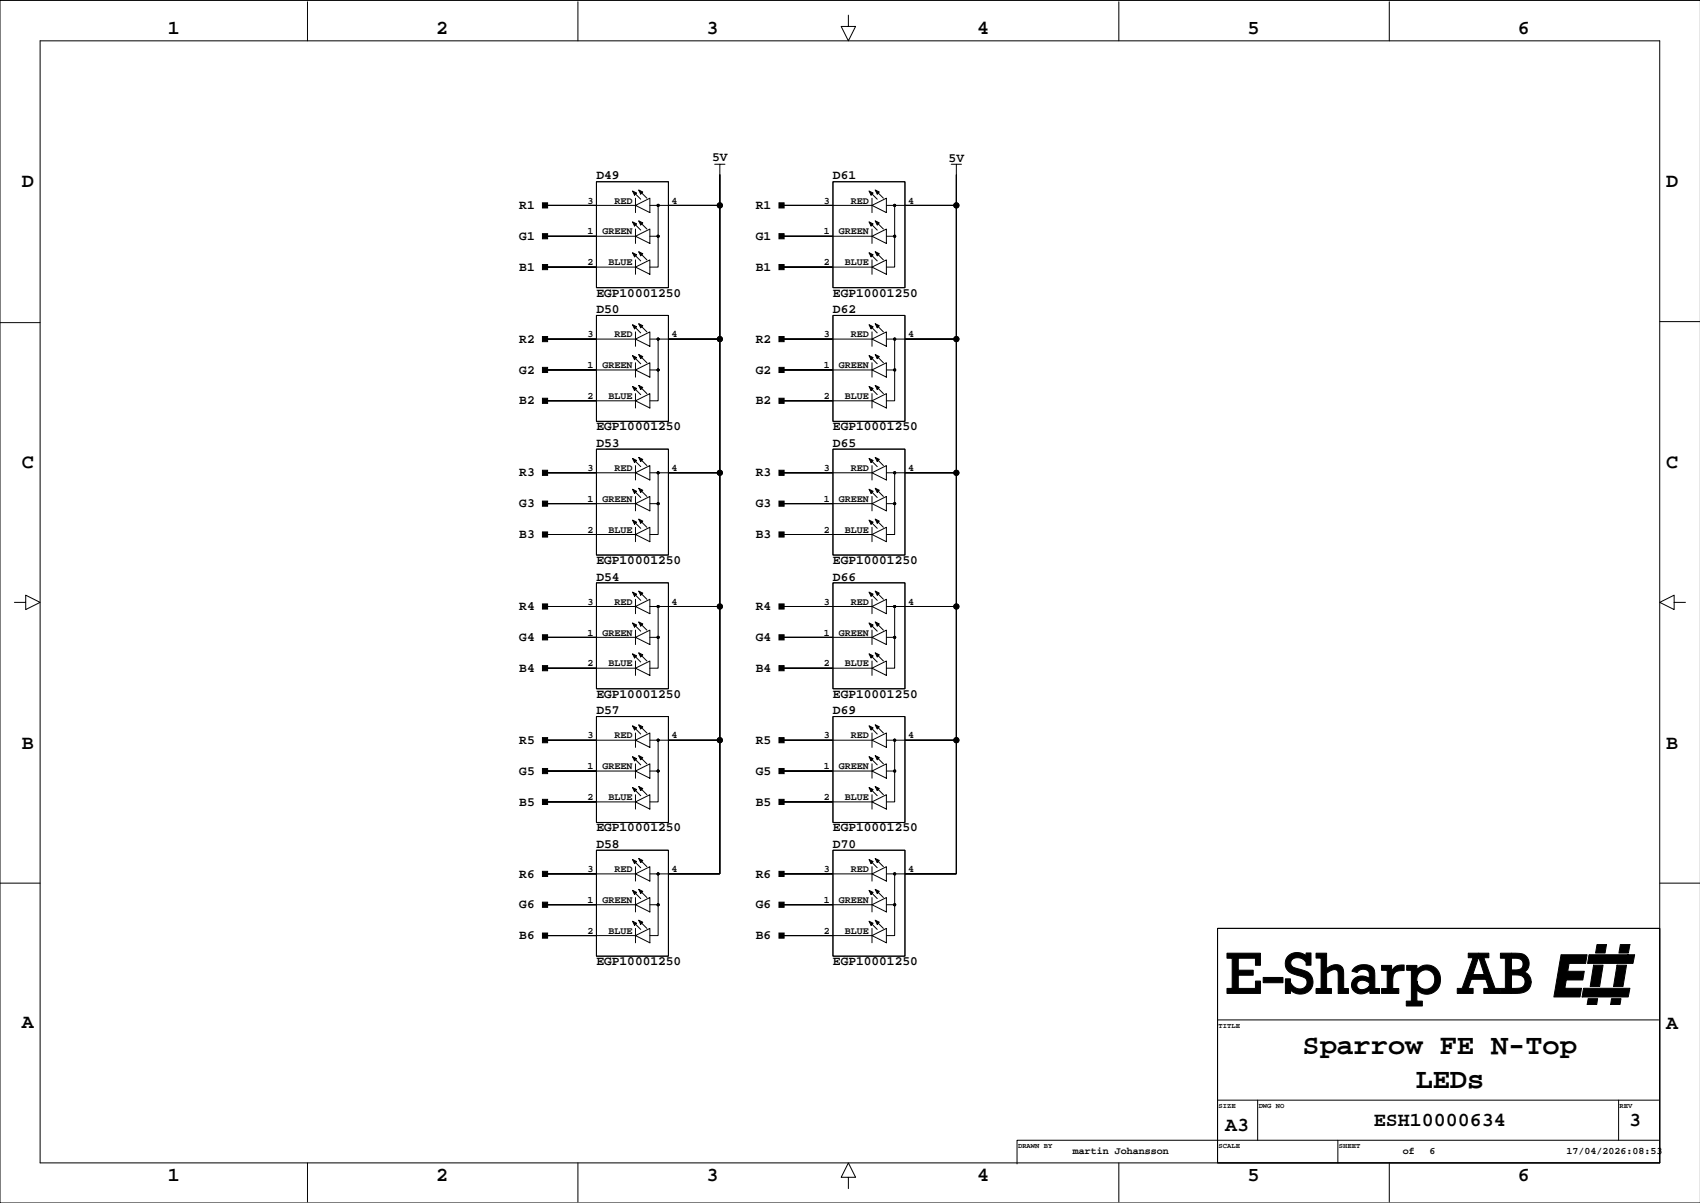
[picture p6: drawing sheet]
<svg xmlns="http://www.w3.org/2000/svg" width="420mm" height="297mm" viewBox="0 0 420 297" stroke-linecap="round" stroke-linejoin="round" font-family="sans-serif">
<g fill="none" stroke="#000" stroke-width=".25">
<path d="M9.9 10.1h400v277h-400zM75.9 .4v9.7M142.7 .4v9.7M209.5 3.7v2.8h1.8l-1.8 3.6-1.8-3.6h1.8M276.3 .4v9.7M343.1 .4v9.7M419.9 .1h-419.9v296.9h419.9M134.6 58.3h22.3M134.6 50.7h22.3M147.3 44.9h17.8v26.1h-17.8zM156.9 58.3l3.6-1.7v3.5zM156.9 50.7l3.6-1.8v3.6z"/>
<path d="M156.9 48.9v3.6M156.9 56.6v3.5M157 55.5l1.2 1.3M157 47.9l1.2 1.3M158.5 55.3l1.2 1.3M158.5 47.7l1.2 1.2M160.5 58.3h2M160.5 50.7h17.3M162.5 50.7v15.3h-2M176.5 40.6h1.3M177.8 43.1h.1M179 40.6h-1.2v175.2h-17.3"/>
<path d="M193 58.3h22.3M193 50.7h22.3M205.7 44.9h17.8v26.1h-17.8zM215.3 58.3l3.6-1.7v3.5zM215.3 50.7l3.6-1.8v3.6zM215.3 48.9v3.6M215.3 56.6v3.5M215.4 55.5l1.2 1.3M215.4 47.9l1.2 1.3M216.9 55.3l1.3 1.3M216.9 47.7l1.3 1.2M218.9 58.3h2"/>
<path d="M218.9 50.7h17.3M220.9 50.7v15.3h-2M234.9 40.6h1.3M236.2 43.1h.1M237.4 40.6h-1.2v175.2h-17.3M0 79.7h9.9M134.6 66h22.3M147.3 77.9h17.8v26.1h-17.8zM156.9 66l3.6-1.8v3.5zM156.9 64.2v3.5M157 63.2l1.2 1.2M158.5 62.9l1.2 1.3"/>
<path d="M193 66h22.3M205.7 77.9h17.8v26.1h-17.8zM215.3 66l3.6-1.8v3.5zM215.3 64.2v3.5M215.4 63.2l1.2 1.2M216.9 62.9l1.3 1.3M409.9 79.4h9.9M134.6 91.3h22.3M134.6 83.7h22.3M134.6 99h22.3M156.9 99l3.6-1.8v3.5zM156.9 91.3l3.6-1.7v3.5z"/>
<path d="M156.9 83.7l3.6-1.7v3.5zM156.9 82v3.5M156.9 89.6v3.5M156.9 97.2v3.5M157 96.2l1.2 1.2M157 88.6l1.2 1.2M157 80.9l1.2 1.3M158.5 95.9l1.2 1.3M158.5 88.3l1.2 1.3M158.5 80.7l1.2 1.3M160.5 91.3h2M160.5 83.7h17.3"/>
<path d="M162.5 83.7v15.3h-2M193 91.3h22.3M193 83.7h22.3M193 99h22.3M215.3 99l3.6-1.8v3.5zM215.3 91.3l3.6-1.7v3.5zM215.3 83.7l3.6-1.7v3.5zM215.3 82v3.5M215.3 89.6v3.5M215.3 97.2v3.5M215.4 96.2l1.2 1.2M215.4 88.6l1.2 1.2"/>
<path d="M215.4 80.9l1.2 1.3M216.9 95.9l1.3 1.3M216.9 88.3l1.3 1.3M216.9 80.7l1.3 1.3M218.9 91.3h2M218.9 83.7h17.3M220.9 83.7v15.3h-2M134.6 116.7h22.3M147.3 110.9h17.8v26.2h-17.8zM156.9 116.7l3.6-1.7v3.5zM156.9 115v3.5M157 113.9l1.2 1.3"/>
<path d="M158.5 113.7l1.2 1.3M160.5 116.7h17.3M162.5 116.7v15.3h-2M193 116.7h22.3M205.7 110.9h17.8v26.2h-17.8zM215.3 116.7l3.6-1.7v3.5zM215.3 115v3.5M215.4 113.9l1.2 1.3M216.9 113.7l1.3 1.3M218.9 116.7h17.3M220.9 116.7v15.3h-2M134.6 124.4h22.3"/>
<path d="M134.6 132h22.3M156.9 132l3.6-1.8v3.6zM156.9 124.4l3.6-1.8v3.5zM156.9 122.6v3.5M156.9 130.2v3.6M157 129.2l1.2 1.3M157 121.6l1.2 1.2M158.5 128.9l1.2 1.3M158.5 121.3l1.2 1.3M160.5 124.4h2M193 124.4h22.3M193 132h22.3"/>
<path d="M215.3 132l3.6-1.8v3.6zM215.3 124.4l3.6-1.8v3.5zM215.3 122.6v3.5M215.3 130.2v3.6M215.4 129.2l1.2 1.3M215.4 121.6l1.2 1.2M216.9 128.9l1.3 1.3M216.9 121.3l1.3 1.3M218.9 124.4h2M3.6 148.7h2.7v-1.7l3.6 1.7-3.6 1.8v-1.8M134.6 157.4h22.3M134.6 149.8h22.3"/>
<path d="M147.3 143.9h17.8v26.2h-17.8zM156.9 157.4l3.6-1.8v3.5zM156.9 149.8l3.6-1.8v3.5zM156.9 148v3.5M156.9 155.6v3.5M157 154.6l1.2 1.2M157 147l1.2 1.2M158.5 154.3l1.2 1.3M158.5 146.7l1.2 1.3M160.5 157.4h2M160.5 149.8h17.3M162.5 149.8v15.2h-2"/>
<path d="M193 157.4h22.3M193 149.8h22.3M205.7 143.9h17.8v26.2h-17.8zM215.3 157.4l3.6-1.8v3.5zM215.3 149.8l3.6-1.8v3.5zM215.3 148v3.5M215.3 155.6v3.5M215.4 154.6l1.2 1.2M215.4 147l1.2 1.2M216.9 154.3l1.3 1.3M216.9 146.7l1.3 1.3M218.9 157.4h2"/>
<path d="M218.9 149.8h17.3M220.9 149.8v15.2h-2M413.4 148.7v-1.7l-3.5 1.7 3.5 1.8v-1.8h2.8M134.6 165h22.3M147.3 176.9h17.8v26.2h-17.8zM156.9 165l3.6-1.8v3.6zM156.9 163.2v3.6M157 162.2l1.2 1.3M157 180l1.2 1.2M158.5 161.9l1.2 1.3M158.5 179.7l1.2 1.3M193 165h22.3"/>
<path d="M205.7 176.9h17.8v26.2h-17.8zM215.3 165l3.6-1.8v3.6zM215.3 163.2v3.6M215.4 162.2l1.2 1.3M215.4 180l1.2 1.2M216.9 161.9l1.3 1.3M216.9 179.7l1.3 1.3M134.6 190.4h22.3M134.6 182.8h22.3M134.6 198h22.3M156.9 198l3.6-1.8v3.6zM156.9 190.4l3.6-1.8v3.6z"/>
<path d="M156.9 182.8l3.6-1.8v3.5zM156.9 181v3.5M156.9 188.6v3.6M156.9 196.2v3.6M157 195.2l1.2 1.3M157 187.6l1.2 1.3M158.5 195l1.2 1.2M158.5 187.3l1.2 1.3M160.5 190.4h2M160.5 182.8h17.3M162.5 182.8v15.2h-2M193 190.4h22.3"/>
<path d="M193 182.8h22.3M193 198h22.3M215.3 198l3.6-1.8v3.6zM215.3 190.4l3.6-1.8v3.6zM215.3 182.8l3.6-1.8v3.5zM215.3 181v3.5M215.3 188.6v3.6M215.3 196.2v3.6M215.4 195.2l1.2 1.3M215.4 187.6l1.2 1.3M216.9 195l1.3 1.2M216.9 187.3l1.3 1.3"/>
<path d="M218.9 190.4h2M218.9 182.8h17.3M220.9 182.8v15.2h-2M0 218.1h9.9M134.6 215.8h22.3M147.3 209.9h17.8v26.2h-17.8zM156.9 215.8l3.6-1.8v3.6zM156.9 214v3.6M157 213l1.2 1.3M158.5 212.7l1.2 1.3M162.5 215.8v15.2h-2M193 215.8h22.3"/>
<path d="M205.7 209.9h17.8v26.2h-17.8zM215.3 215.8l3.6-1.8v3.6zM215.3 214v3.6M215.4 213l1.2 1.3M216.9 212.7l1.3 1.3M220.9 215.8v15.2h-2M409.9 218.1h9.9M134.6 223.4h22.3M134.6 231h22.3M156.9 231l3.6-1.8v3.6zM156.9 223.4l3.6-1.8v3.6zM156.9 221.6v3.6"/>
<path d="M156.9 229.2v3.6M157 228.2l1.2 1.3M157 220.6l1.2 1.3M158.5 228l1.2 1.2M158.5 220.3l1.2 1.3M160.5 223.4h2M193 223.4h22.3M193 231h22.3M215.3 231l3.6-1.8v3.6zM215.3 223.4l3.6-1.8v3.6zM215.3 221.6v3.6M215.3 229.2v3.6"/>
<path d="M215.4 228.2l1.2 1.3M215.4 220.6l1.2 1.3M216.9 228l1.3 1.2M216.9 220.3l1.3 1.3M218.9 223.4h2M300.7 229.2h109.2v57.9h-109.2zM300.7 251.8h108.9M300.7 271.6h108.9M310.6 271.6v9.9M399.7 271.6v9.9M75.9 287.1v9.7M142.7 287.1v9.7"/>
<path d="M209.5 290.7h1.8l-1.8-3.6-1.8 3.6h1.8v2.8M276.3 287.1v9.7M330.4 281.5v5.6M343.1 287.1v9.7M409.6 281.5h-158.5v5.9"/>
<circle cx="162.5" cy="58.3" r=".25"/>
<circle cx="162.5" cy="50.7" r=".25"/>
<circle cx="177.8" cy="50.7" r=".63"/>
<circle cx="220.9" cy="58.3" r=".25"/>
<circle cx="220.9" cy="50.7" r=".25"/>
<circle cx="236.2" cy="50.7" r=".63"/>
<circle cx="162.5" cy="83.7" r=".25"/>
<circle cx="162.5" cy="91.3" r=".25"/>
<circle cx="177.8" cy="83.7" r=".63"/>
<circle cx="220.9" cy="83.7" r=".25"/>
<circle cx="220.9" cy="91.3" r=".25"/>
<circle cx="236.2" cy="83.7" r=".63"/>
<circle cx="162.5" cy="116.7" r=".25"/>
<circle cx="177.8" cy="116.7" r=".63"/>
<circle cx="220.9" cy="116.7" r=".25"/>
<circle cx="236.2" cy="116.7" r=".63"/>
<circle cx="162.5" cy="124.4" r=".25"/>
<circle cx="220.9" cy="124.4" r=".25"/>
<circle cx="162.5" cy="157.4" r=".25"/>
<circle cx="162.5" cy="149.8" r=".25"/>
<circle cx="177.8" cy="149.8" r=".63"/>
<circle cx="220.9" cy="157.4" r=".25"/>
<circle cx="220.9" cy="149.8" r=".25"/>
<circle cx="236.2" cy="149.8" r=".63"/>
<circle cx="162.5" cy="190.4" r=".25"/>
<circle cx="162.5" cy="182.8" r=".25"/>
<circle cx="177.8" cy="182.8" r=".63"/>
<circle cx="220.9" cy="190.4" r=".25"/>
<circle cx="220.9" cy="182.8" r=".25"/>
<circle cx="236.2" cy="182.8" r=".63"/>
<circle cx="162.5" cy="215.8" r=".25"/>
<circle cx="220.9" cy="215.8" r=".25"/>
<circle cx="162.5" cy="223.4" r=".25"/>
<circle cx="220.9" cy="223.4" r=".25"/>
</g>
<g fill="#000" stroke="#000" stroke-width=".25">
<path d="M134 57.7h1.2v1.3h-1.2z" fill-rule="evenodd"/>
<path d="M134 50.1h1.2v1.2h-1.2z" fill-rule="evenodd"/>
<path d="M134.6 58.3h12.7z" fill-rule="evenodd"/>
<path d="M134.6 50.7h12.7z" fill-rule="evenodd"/>
<path d="M156.2 54.8l1 .5-.5 .5z" fill-rule="evenodd"/>
<path d="M156.2 47.2l1 .5-.5 .5z" fill-rule="evenodd"/>
<path d="M157.7 54.5l1 .5-.5 .5z" fill-rule="evenodd"/>
<path d="M157.7 46.9l1 .5-.5 .5z" fill-rule="evenodd"/>
<path d="M165.1 50.7h12.7z" fill-rule="evenodd"/>
<path d="M177.8 50.7v33z" fill-rule="evenodd"/>
<path d="M177.8 43.1v7.6z" fill-rule="evenodd"/>
<path d="M192.4 57.7h1.2v1.3h-1.2z" fill-rule="evenodd"/>
<path d="M192.4 50.1h1.2v1.2h-1.2z" fill-rule="evenodd"/>
<path d="M193 58.3h12.7z" fill-rule="evenodd"/>
<path d="M193 50.7h12.7z" fill-rule="evenodd"/>
<path d="M214.6 54.8l1 .5-.5 .5z" fill-rule="evenodd"/>
<path d="M214.6 47.2l1 .5-.5 .5z" fill-rule="evenodd"/>
<path d="M216.1 54.5l1 .5-.5 .5z" fill-rule="evenodd"/>
<path d="M216.1 46.9l1 .5-.5 .5z" fill-rule="evenodd"/>
<path d="M236.2 43.1v7.6z" fill-rule="evenodd"/>
<path d="M223.5 50.7h12.7z" fill-rule="evenodd"/>
<path d="M236.2 50.7v33z" fill-rule="evenodd"/>
<path d="M134 65.3h1.2v1.3h-1.2z" fill-rule="evenodd"/>
<path d="M134.6 66h12.7z" fill-rule="evenodd"/>
<path d="M156.2 62.4l1 .5-.5 .5z" fill-rule="evenodd"/>
<path d="M157.7 62.1l1 .6-.5 .5z" fill-rule="evenodd"/>
<path d="M192.4 65.3h1.2v1.3h-1.2z" fill-rule="evenodd"/>
<path d="M193 66h12.7z" fill-rule="evenodd"/>
<path d="M214.6 62.4l1 .5-.5 .5z" fill-rule="evenodd"/>
<path d="M216.1 62.1l1 .6-.5 .5z" fill-rule="evenodd"/>
<path d="M134 90.7h1.2v1.3h-1.2z" fill-rule="evenodd"/>
<path d="M134 83.1h1.2v1.3h-1.2z" fill-rule="evenodd"/>
<path d="M134 98.3h1.2v1.3h-1.2z" fill-rule="evenodd"/>
<path d="M134.6 91.3h12.7z" fill-rule="evenodd"/>
<path d="M134.6 83.7h12.7z" fill-rule="evenodd"/>
<path d="M134.6 99h12.7z" fill-rule="evenodd"/>
<path d="M156.2 95.4l1 .5-.5 .5z" fill-rule="evenodd"/>
<path d="M156.2 87.8l1 .5-.5 .5z" fill-rule="evenodd"/>
<path d="M156.2 80.2l1 .5-.5 .5z" fill-rule="evenodd"/>
<path d="M157.7 95.2l1 .5-.5 .5z" fill-rule="evenodd"/>
<path d="M157.7 87.5l1 .5-.5 .6z" fill-rule="evenodd"/>
<path d="M157.7 79.9l1 .5-.5 .5z" fill-rule="evenodd"/>
<path d="M165.1 83.7h12.7z" fill-rule="evenodd"/>
<path d="M177.8 83.7v33z" fill-rule="evenodd"/>
<path d="M192.4 90.7h1.2v1.3h-1.2z" fill-rule="evenodd"/>
<path d="M192.4 83.1h1.2v1.3h-1.2z" fill-rule="evenodd"/>
<path d="M192.4 98.3h1.2v1.3h-1.2z" fill-rule="evenodd"/>
<path d="M193 91.3h12.7z" fill-rule="evenodd"/>
<path d="M193 83.7h12.7z" fill-rule="evenodd"/>
<path d="M193 99h12.7z" fill-rule="evenodd"/>
<path d="M214.6 95.4l1 .5-.5 .5z" fill-rule="evenodd"/>
<path d="M214.6 87.8l1 .5-.5 .5z" fill-rule="evenodd"/>
<path d="M214.6 80.2l1 .5-.5 .5z" fill-rule="evenodd"/>
<path d="M216.1 95.2l1 .5-.5 .5z" fill-rule="evenodd"/>
<path d="M216.1 87.5l1 .5-.5 .6z" fill-rule="evenodd"/>
<path d="M216.1 79.9l1 .5-.5 .5z" fill-rule="evenodd"/>
<path d="M223.5 83.7h12.7z" fill-rule="evenodd"/>
<path d="M236.2 83.7v33z" fill-rule="evenodd"/>
<path d="M134 116.1h1.2v1.3h-1.2z" fill-rule="evenodd"/>
<path d="M134.6 116.7h12.7z" fill-rule="evenodd"/>
<path d="M156.2 113.2l1 .5-.5 .5z" fill-rule="evenodd"/>
<path d="M157.7 112.9l1 .5-.5 .5z" fill-rule="evenodd"/>
<path d="M165.1 116.7h12.7z" fill-rule="evenodd"/>
<path d="M177.8 116.7v33.1z" fill-rule="evenodd"/>
<path d="M192.4 116.1h1.2v1.3h-1.2z" fill-rule="evenodd"/>
<path d="M193 116.7h12.7z" fill-rule="evenodd"/>
<path d="M214.6 113.2l1 .5-.5 .5z" fill-rule="evenodd"/>
<path d="M216.1 112.9l1 .5-.5 .5z" fill-rule="evenodd"/>
<path d="M223.5 116.7h12.7z" fill-rule="evenodd"/>
<path d="M236.2 116.7v33.1z" fill-rule="evenodd"/>
<path d="M134 123.7h1.2v1.3h-1.2z" fill-rule="evenodd"/>
<path d="M134 131.3h1.2v1.3h-1.2z" fill-rule="evenodd"/>
<path d="M134.6 124.4h12.7z" fill-rule="evenodd"/>
<path d="M134.6 132h12.7z" fill-rule="evenodd"/>
<path d="M156.2 128.4l1 .5-.5 .5z" fill-rule="evenodd"/>
<path d="M156.2 120.8l1 .5-.5 .5z" fill-rule="evenodd"/>
<path d="M157.7 128.2l1 .5-.5 .5z" fill-rule="evenodd"/>
<path d="M157.7 120.5l1 .6-.5 .5z" fill-rule="evenodd"/>
<path d="M192.4 123.7h1.2v1.3h-1.2z" fill-rule="evenodd"/>
<path d="M192.4 131.3h1.2v1.3h-1.2z" fill-rule="evenodd"/>
<path d="M193 124.4h12.7z" fill-rule="evenodd"/>
<path d="M193 132h12.7z" fill-rule="evenodd"/>
<path d="M214.6 128.4l1 .5-.5 .5z" fill-rule="evenodd"/>
<path d="M214.6 120.8l1 .5-.5 .5z" fill-rule="evenodd"/>
<path d="M216.1 128.2l1 .5-.5 .5z" fill-rule="evenodd"/>
<path d="M216.1 120.5l1 .6-.5 .5z" fill-rule="evenodd"/>
<path d="M134 149.1h1.2v1.3h-1.2z" fill-rule="evenodd"/>
<path d="M134 156.7h1.2v1.3h-1.2z" fill-rule="evenodd"/>
<path d="M134.6 149.8h12.7z" fill-rule="evenodd"/>
<path d="M134.6 157.4h12.7z" fill-rule="evenodd"/>
<path d="M156.2 153.8l1 .5-.5 .5z" fill-rule="evenodd"/>
<path d="M156.2 146.2l1 .5-.5 .5z" fill-rule="evenodd"/>
<path d="M157.7 153.6l1 .5-.5 .5z" fill-rule="evenodd"/>
<path d="M157.7 145.9l1 .6-.5 .5z" fill-rule="evenodd"/>
<path d="M165.1 149.8h12.7z" fill-rule="evenodd"/>
<path d="M177.8 149.8v33z" fill-rule="evenodd"/>
<path d="M192.4 149.1h1.2v1.3h-1.2z" fill-rule="evenodd"/>
<path d="M192.4 156.7h1.2v1.3h-1.2z" fill-rule="evenodd"/>
<path d="M193 149.8h12.7z" fill-rule="evenodd"/>
<path d="M193 157.4h12.7z" fill-rule="evenodd"/>
<path d="M214.6 153.8l1 .5-.5 .5z" fill-rule="evenodd"/>
<path d="M214.6 146.2l1 .5-.5 .5z" fill-rule="evenodd"/>
<path d="M216.1 153.6l1 .5-.5 .5z" fill-rule="evenodd"/>
<path d="M216.1 145.9l1 .6-.5 .5z" fill-rule="evenodd"/>
<path d="M223.5 149.8h12.7z" fill-rule="evenodd"/>
<path d="M236.2 149.8v33z" fill-rule="evenodd"/>
<path d="M134 164.4h1.2v1.2h-1.2z" fill-rule="evenodd"/>
<path d="M134.6 165h12.7z" fill-rule="evenodd"/>
<path d="M156.2 161.4l1 .5-.5 .5z" fill-rule="evenodd"/>
<path d="M157.7 161.2l1 .5-.5 .5z" fill-rule="evenodd"/>
<path d="M157.7 179l1 .5-.5 .5z" fill-rule="evenodd"/>
<path d="M192.4 164.4h1.2v1.2h-1.2z" fill-rule="evenodd"/>
<path d="M193 165h12.7z" fill-rule="evenodd"/>
<path d="M214.6 161.4l1 .5-.5 .5z" fill-rule="evenodd"/>
<path d="M216.1 161.2l1 .5-.5 .5z" fill-rule="evenodd"/>
<path d="M216.1 179l1 .5-.5 .5z" fill-rule="evenodd"/>
<path d="M134 182.1h1.2v1.3h-1.2z" fill-rule="evenodd"/>
<path d="M134 197.4h1.2v1.2h-1.2z" fill-rule="evenodd"/>
<path d="M134 189.7h1.2v1.3h-1.2z" fill-rule="evenodd"/>
<path d="M134.6 182.8h12.7z" fill-rule="evenodd"/>
<path d="M134.6 198h12.7z" fill-rule="evenodd"/>
<path d="M134.6 190.4h12.7z" fill-rule="evenodd"/>
<path d="M156.2 194.4l1 .6-.5 .5z" fill-rule="evenodd"/>
<path d="M156.2 186.8l1 .5-.5 .5z" fill-rule="evenodd"/>
<path d="M156.2 179.2l1 .5-.5 .5z" fill-rule="evenodd"/>
<path d="M157.7 194.2l1 .5-.5 .5z" fill-rule="evenodd"/>
<path d="M157.7 186.6l1 .5-.5 .5z" fill-rule="evenodd"/>
<path d="M165.1 182.8h12.7z" fill-rule="evenodd"/>
<path d="M177.8 182.8v33z" fill-rule="evenodd"/>
<path d="M192.4 182.1h1.2v1.3h-1.2z" fill-rule="evenodd"/>
<path d="M192.4 197.4h1.2v1.2h-1.2z" fill-rule="evenodd"/>
<path d="M192.4 189.7h1.2v1.3h-1.2z" fill-rule="evenodd"/>
<path d="M193 182.8h12.7z" fill-rule="evenodd"/>
<path d="M193 198h12.7z" fill-rule="evenodd"/>
<path d="M193 190.4h12.7z" fill-rule="evenodd"/>
<path d="M214.6 194.4l1 .6-.5 .5z" fill-rule="evenodd"/>
<path d="M214.6 186.8l1 .5-.5 .5z" fill-rule="evenodd"/>
<path d="M214.6 179.2l1 .5-.5 .5z" fill-rule="evenodd"/>
<path d="M216.1 194.2l1 .5-.5 .5z" fill-rule="evenodd"/>
<path d="M216.1 186.6l1 .5-.5 .5z" fill-rule="evenodd"/>
<path d="M236.2 182.8v33z" fill-rule="evenodd"/>
<path d="M223.5 182.8h12.7z" fill-rule="evenodd"/>
<path d="M134 215.1h1.2v1.3h-1.2z" fill-rule="evenodd"/>
<path d="M134.6 215.8h12.7z" fill-rule="evenodd"/>
<path d="M156.2 212.2l1 .5-.5 .5z" fill-rule="evenodd"/>
<path d="M157.7 212l1 .5-.5 .5z" fill-rule="evenodd"/>
<path d="M165.1 215.8h12.7z" fill-rule="evenodd"/>
<path d="M192.4 215.1h1.2v1.3h-1.2z" fill-rule="evenodd"/>
<path d="M193 215.8h12.7z" fill-rule="evenodd"/>
<path d="M214.6 212.2l1 .5-.5 .5z" fill-rule="evenodd"/>
<path d="M216.1 212l1 .5-.5 .5z" fill-rule="evenodd"/>
<path d="M223.5 215.8h12.7z" fill-rule="evenodd"/>
<path d="M134 230.4h1.2v1.2h-1.2z" fill-rule="evenodd"/>
<path d="M134 222.8h1.2v1.2h-1.2z" fill-rule="evenodd"/>
<path d="M134.6 231h12.7z" fill-rule="evenodd"/>
<path d="M134.6 223.4h12.7z" fill-rule="evenodd"/>
<path d="M156.2 227.5l1 .5-.5 .5z" fill-rule="evenodd"/>
<path d="M156.2 219.8l1 .5-.5 .6z" fill-rule="evenodd"/>
<path d="M157.7 227.2l1 .5-.5 .5z" fill-rule="evenodd"/>
<path d="M157.7 219.6l1 .5-.5 .5z" fill-rule="evenodd"/>
<path d="M192.4 230.4h1.2v1.2h-1.2z" fill-rule="evenodd"/>
<path d="M192.4 222.8h1.2v1.2h-1.2z" fill-rule="evenodd"/>
<path d="M193 231h12.7z" fill-rule="evenodd"/>
<path d="M193 223.4h12.7z" fill-rule="evenodd"/>
<path d="M214.6 227.5l1 .5-.5 .5z" fill-rule="evenodd"/>
<path d="M214.6 219.8l1 .5-.5 .6z" fill-rule="evenodd"/>
<path d="M216.1 227.2l1 .5-.5 .5z" fill-rule="evenodd"/>
<path d="M216.1 219.6l1 .5-.5 .5z" fill-rule="evenodd"/>
<path d="M393.5 238.3h2.4l-.9 5.3h-2.3z" fill-rule="evenodd"/>
<path d="M394.4 233.2h2.3l-.3 2.1h-2.4z" fill-rule="evenodd"/>
<path d="M399.3 238.3h2.4l-.9 5.3h-2.3z" fill-rule="evenodd"/>
<path d="M392.4 235.7h11.3l-.4 2.2h-11.3z" fill-rule="evenodd"/>
<path d="M400.1 233.2h2.4l-.4 2.1h-2.3z" fill-rule="evenodd"/>
<path d="M303 235.4h8.3v3h-1.3v-1.8h-4.2v3h3.7v1.2h-3.7v3.3h4.2v-1.9h1.3v3.1h-8.3v-1.2h1.3v-7.5h-1.3z" fill-rule="evenodd"/>
<path d="M311.9 241.3h4.9v1.3h-4.9z" fill-rule="evenodd"/>
<path d="M318.1 236.1a3.4 3.4 0 0 1 4.4-.1v-.7h1.2v3h-1.2a1.77 1.77 0 0 0-1.6-1.8 1.49 1.49 0 0 0-1.5 .2 1.49 1.49 0 0 0-.6 1.4l.6 .7 1.5 .5a3.5 3.5 0 0 1 3.2 2.4 3.2 3.2 0 0 1-1.6 3.5 3.2 3.2 0 0 1-3.8-.7v.8h-1.3v-3.6h1.3a2.36 2.36 0 0 0 2.3 2.5 1.58 1.58 0 0 0 1.8-1.5 1.58 1.58 0 0 0-1.6-1.7l-.7-.1a3.4 3.4 0 0 1-3-2.3v-1.4z" fill-rule="evenodd"/>
<path d="M325 235.4h2.6v3.8a2.68 2.68 0 0 1 3.8-.5l.4 1.2v4.2h1.2v1.2h-2.5l-.1-4.8-.1-.8a1.39 1.39 0 0 0-2 .1l-.7 .5v3.8h1.2v1.2h-3.8v-1.2h1.2v-7.5h-1.2z" fill-rule="evenodd"/>
<path d="M334.5 239a3.3 3.3 0 0 1 4.7 .2l.3 1.1v3.8h1.2v1.2h-2.4l-.1-2.6a1.88 1.88 0 0 0-3.1 0 1.26 1.26 0 0 0 .5 1.5 1.26 1.26 0 0 0 1.5 0l1-.7v1.1a2.43 2.43 0 0 1-2.9 .7 2.43 2.43 0 0 1-1.3-2.8 2.82 2.82 0 0 1 4.3-.9l-.1-1.3-.3-.6a1.83 1.83 0 0 0-2.7 .4l-1.3-.3z" fill-rule="evenodd"/>
<path d="M341.2 238.4h2.4v1.5l.5-.8 .7-.6 1.9-.2v1.3a2.29 2.29 0 0 0-2.5 1l-.3 1.2v2.3h1.5v1.2h-4.2v-1.2h1.4v-4.5h-1.4z" fill-rule="evenodd"/>
<path d="M347.4 238.4h2.5v1.1a3.4 3.4 0 0 1 4.3-.7 3.4 3.4 0 0 1 1.4 4 3.4 3.4 0 0 1-5.7 1.6v-2a2.26 2.26 0 0 0 2.8 1.8 2.26 2.26 0 0 0 1.5-3 2.24 2.24 0 0 0-2.7-1.6 2.24 2.24 0 0 0-1.6 2.7v4.9h1.3v1.2h-3.9v-1.2h1.2v-7.6h-1.1z" fill-rule="evenodd"/>
<path d="M362.6 235.4h2.5v1.1l-1.4 4.1h2.8l-1.4-4.1v-1.1h2.6v1.1h-1.3l2.8 7.6h1.1v1.2h-3.9v-1.2h1.3l-.8-2.3h-3.6l-.7 2.3h1.2v1.2h-3.9v-1.2h1.2l2.7-7.6h-1.2z" fill-rule="evenodd"/>
<path d="M370.5 235.4h2.7v4.1h1a1.51 1.51 0 0 0 1.9-1.5 1.51 1.51 0 0 0-1.9-1.4h-.9v-1.2h.5a3.3 3.3 0 0 1 3.4 1.1 2.43 2.43 0 0 1-.8 3.5 2.75 2.75 0 0 1 1.6 3.3 2.75 2.75 0 0 1-3.1 2h-1.6v-1.2l.9-.1a1.81 1.81 0 0 0 2.4-1.5 1.79 1.79 0 0 0-2.3-1.8h-1.1v4.6h-2.7v-1.2h1.2v-7.5h-1.2z" fill-rule="evenodd"/>
<path d="M385.5 235.7h6.4l-.3 2.2h-4.1l-.4 1.9h4.1l-.3 2.2h-4.1l-.4 2h4.1l-.3 2.2h-6.5z" fill-rule="evenodd"/>
<path d="M391 244h11.5l-.4 2.2h-11.4z" fill-rule="evenodd"/>
<path d="M392.2 246.6h2.3l-.2 1.4h-2.3z" fill-rule="evenodd"/>
<path d="M398 246.6h2.3l-.2 1.4h-2.4z" fill-rule="evenodd"/>
<circle cx="162.5" cy="58.3" r=".25"/>
<circle cx="162.5" cy="50.7" r=".25"/>
<circle cx="177.8" cy="50.7" r=".63"/>
<circle cx="220.9" cy="58.3" r=".25"/>
<circle cx="220.9" cy="50.7" r=".25"/>
<circle cx="236.2" cy="50.7" r=".63"/>
<circle cx="162.5" cy="83.7" r=".25"/>
<circle cx="162.5" cy="91.3" r=".25"/>
<circle cx="177.8" cy="83.7" r=".63"/>
<circle cx="220.9" cy="83.7" r=".25"/>
<circle cx="220.9" cy="91.3" r=".25"/>
<circle cx="236.2" cy="83.7" r=".63"/>
<circle cx="162.5" cy="116.7" r=".25"/>
<circle cx="177.8" cy="116.7" r=".63"/>
<circle cx="220.9" cy="116.7" r=".25"/>
<circle cx="236.2" cy="116.7" r=".63"/>
<circle cx="162.5" cy="124.4" r=".25"/>
<circle cx="220.9" cy="124.4" r=".25"/>
<circle cx="162.5" cy="157.4" r=".25"/>
<circle cx="162.5" cy="149.8" r=".25"/>
<circle cx="177.8" cy="149.8" r=".63"/>
<circle cx="220.9" cy="157.4" r=".25"/>
<circle cx="220.9" cy="149.8" r=".25"/>
<circle cx="236.2" cy="149.8" r=".63"/>
<circle cx="162.5" cy="190.4" r=".25"/>
<circle cx="162.5" cy="182.8" r=".25"/>
<circle cx="177.8" cy="182.8" r=".63"/>
<circle cx="220.9" cy="190.4" r=".25"/>
<circle cx="220.9" cy="182.8" r=".25"/>
<circle cx="236.2" cy="182.8" r=".63"/>
<circle cx="162.5" cy="215.8" r=".25"/>
<circle cx="220.9" cy="215.8" r=".25"/>
<circle cx="162.5" cy="223.4" r=".25"/>
<circle cx="220.9" cy="223.4" r=".25"/>
</g>
<g font-size="7.1">
<text x="321.7" y="260.2">Sparrow FE N-Top</text>
<text x="349.6" y="268.5">LEDs</text>
</g>
<g font-size="4.9">
<text x="41.4" y="8.4">1</text>
<text x="107.7" y="8.4">2</text>
<text x="174.5" y="8.4">3</text>
<text x="241.3" y="8.4">4</text>
<text x="308.1" y="8.4">5</text>
<text x="374.9" y="8.4">6</text>
<text x="5.4" y="46.3">D</text>
<text x="411.4" y="46.3">D</text>
<text x="5.4" y="115.6">C</text>
<text x="411.4" y="115.6">C</text>
<text x="5.4" y="184.9">B</text>
<text x="411.4" y="184.9">B</text>
<text x="5.4" y="253.7">A</text>
<text x="411.4" y="254">A</text>
<text x="302.5" y="279.4">A3</text>
<text x="339.2" y="278.1">ESH10000634</text>
<text x="402.3" y="278.1">3</text>
<text x="41.4" y="291.6">1</text>
<text x="107.7" y="291.6">2</text>
<text x="174.5" y="291.6">3</text>
<text x="241.3" y="291.6">4</text>
<text x="308.1" y="291.6">5</text>
<text x="374.9" y="291.6">6</text>
</g>
<g font-size="3.2">
<text x="175.9" y="39.7">5V</text>
<text x="234.3" y="40">5V</text>
<text x="147.3" y="44.3">D49</text>
<text x="205.7" y="44.3">D61</text>
<text x="128.2" y="51.6">R1</text>
<text x="186.6" y="51.6">R1</text>
<text x="128.2" y="59.2">G1</text>
<text x="186.6" y="59.2">G1</text>
<text x="128.2" y="66.8">B1</text>
<text x="186.6" y="66.8">B1</text>
<text x="147.3" y="73.3">EGP10001250</text>
<text x="147.3" y="77.3">D50</text>
<text x="205.7" y="73.3">EGP10001250</text>
<text x="205.7" y="77.3">D62</text>
<text x="128.2" y="84.6">R2</text>
<text x="186.6" y="84.6">R2</text>
<text x="128.2" y="92.2">G2</text>
<text x="186.6" y="92.2">G2</text>
<text x="128.2" y="99.9">B2</text>
<text x="186.6" y="99.9">B2</text>
<text x="147.3" y="106.3">EGP10001250</text>
<text x="205.7" y="106.3">EGP10001250</text>
<text x="147.3" y="110.3">D53</text>
<text x="205.7" y="110.3">D65</text>
<text x="128.2" y="117.6">R3</text>
<text x="186.6" y="117.6">R3</text>
<text x="128.2" y="125.3">G3</text>
<text x="186.6" y="125.3">G3</text>
<text x="128.2" y="132.9">B3</text>
<text x="186.6" y="132.9">B3</text>
<text x="147.3" y="139.3">EGP10001250</text>
<text x="147.3" y="143.3">D54</text>
<text x="205.7" y="139.3">EGP10001250</text>
<text x="205.7" y="143.3">D66</text>
<text x="128.2" y="150.6">R4</text>
<text x="186.6" y="150.6">R4</text>
<text x="128.2" y="158.3">G4</text>
<text x="186.6" y="158.3">G4</text>
<text x="128.2" y="165.9">B4</text>
<text x="186.6" y="165.9">B4</text>
<text x="147.3" y="172.3">EGP10001250</text>
<text x="205.7" y="172.3">EGP10001250</text>
<text x="147.3" y="176.4">D57</text>
<text x="205.7" y="176.4">D69</text>
<text x="128.2" y="183.7">R5</text>
<text x="186.6" y="183.7">R5</text>
<text x="128.2" y="191.3">G5</text>
<text x="186.6" y="191.3">G5</text>
<text x="128.2" y="198.9">B5</text>
<text x="186.6" y="198.9">B5</text>
<text x="147.3" y="205.3">EGP10001250</text>
<text x="147.3" y="209.4">D58</text>
<text x="205.7" y="205.3">EGP10001250</text>
<text x="205.7" y="209.4">D70</text>
<text x="128.2" y="216.7">R6</text>
<text x="186.6" y="216.7">R6</text>
<text x="128.2" y="224.3">G6</text>
<text x="186.6" y="224.3">G6</text>
<text x="128.2" y="231.9">B6</text>
<text x="186.6" y="231.9">B6</text>
<text x="147.3" y="238.3">EGP10001250</text>
<text x="205.7" y="238.3">EGP10001250</text>
</g>
<g font-size="2.5">
<text x="145" y="50.3">3</text>
<text x="151.7" y="50.3">RED</text>
<text x="165.8" y="50.3">4</text>
<text x="203.4" y="50.3">3</text>
<text x="210.1" y="50.3">RED</text>
<text x="224.2" y="50.3">4</text>
<text x="145" y="57.9">1</text>
<text x="148.8" y="57.9">GREEN</text>
<text x="203.4" y="57.9">1</text>
<text x="207.2" y="57.9">GREEN</text>
<text x="145" y="65.5">2</text>
<text x="150.2" y="65.5">BLUE</text>
<text x="203.4" y="65.5">2</text>
<text x="208.7" y="65.5">BLUE</text>
<text x="145" y="83.3">3</text>
<text x="151.7" y="83.3">RED</text>
<text x="165.8" y="83.3">4</text>
<text x="203.4" y="83.3">3</text>
<text x="210.1" y="83.3">RED</text>
<text x="224.2" y="83.3">4</text>
<text x="145" y="90.9">1</text>
<text x="148.8" y="90.9">GREEN</text>
<text x="203.4" y="90.9">1</text>
<text x="207.2" y="90.9">GREEN</text>
<text x="145" y="98.5">2</text>
<text x="150.2" y="98.5">BLUE</text>
<text x="203.4" y="98.5">2</text>
<text x="208.7" y="98.5">BLUE</text>
<text x="145" y="116.3">3</text>
<text x="151.7" y="116.3">RED</text>
<text x="165.8" y="116.3">4</text>
<text x="203.4" y="116.3">3</text>
<text x="210.1" y="116.3">RED</text>
<text x="224.2" y="116.3">4</text>
<text x="145" y="123.9">1</text>
<text x="148.8" y="123.9">GREEN</text>
<text x="203.4" y="123.9">1</text>
<text x="207.2" y="123.9">GREEN</text>
<text x="145" y="131.5">2</text>
<text x="150.2" y="131.5">BLUE</text>
<text x="203.4" y="131.5">2</text>
<text x="208.7" y="131.5">BLUE</text>
<text x="145" y="149.3">3</text>
<text x="151.7" y="149.3">RED</text>
<text x="165.8" y="149.3">4</text>
<text x="203.4" y="149.3">3</text>
<text x="210.1" y="149.3">RED</text>
<text x="224.2" y="149.3">4</text>
<text x="145" y="156.9">1</text>
<text x="148.8" y="156.9">GREEN</text>
<text x="203.4" y="156.9">1</text>
<text x="207.2" y="156.9">GREEN</text>
<text x="145" y="164.5">2</text>
<text x="150.2" y="164.5">BLUE</text>
<text x="203.4" y="164.5">2</text>
<text x="208.7" y="164.5">BLUE</text>
<text x="145" y="182.3">3</text>
<text x="151.7" y="182.3">RED</text>
<text x="165.8" y="182.3">4</text>
<text x="203.4" y="182.3">3</text>
<text x="210.1" y="182.3">RED</text>
<text x="224.2" y="182.3">4</text>
<text x="145" y="189.9">1</text>
<text x="148.8" y="189.9">GREEN</text>
<text x="203.4" y="189.9">1</text>
<text x="207.2" y="189.9">GREEN</text>
<text x="145" y="197.6">2</text>
<text x="150.2" y="197.6">BLUE</text>
<text x="203.4" y="197.6">2</text>
<text x="208.7" y="197.6">BLUE</text>
<text x="145" y="215.3">3</text>
<text x="151.7" y="215.3">RED</text>
<text x="165.8" y="215.3">4</text>
<text x="203.4" y="215.3">3</text>
<text x="210.1" y="215.3">RED</text>
<text x="224.2" y="215.3">4</text>
<text x="145" y="223">1</text>
<text x="148.8" y="223">GREEN</text>
<text x="203.4" y="223">1</text>
<text x="207.2" y="223">GREEN</text>
<text x="145" y="230.6">2</text>
<text x="150.2" y="230.6">BLUE</text>
<text x="203.4" y="230.6">2</text>
<text x="208.7" y="230.6">BLUE</text>
<text x="264.9" y="285">martin Johansson</text>
<text x="346.4" y="285">of</text>
<text x="353" y="285">6</text>
<text x="386.8" y="285">17/04/2026:08:53</text>
</g>
<g font-size="1.8">
<text x="300.9" y="253.8">TITLE</text>
<text x="300.9" y="273.6">SIZE</text>
<text x="310.8" y="273.6">DWG NO</text>
<text x="400" y="273.6">REV</text>
<text x="251.4" y="283.5">DRAWN BY</text>
<text x="300.9" y="283.5">SCALE</text>
<text x="330.6" y="283.5">SHEET</text>
</g>
</svg>
